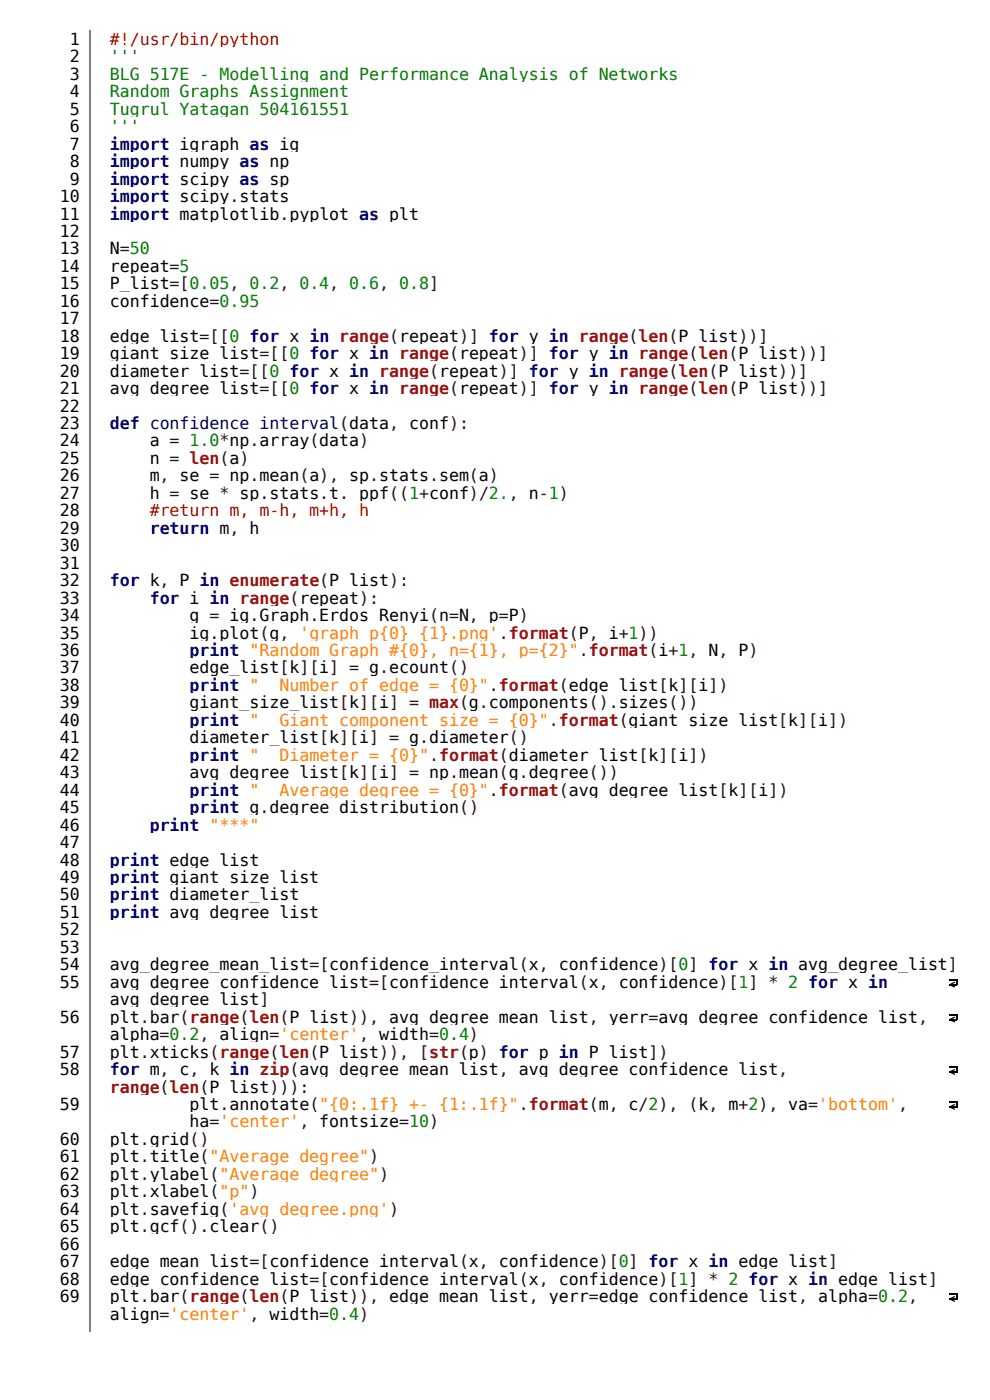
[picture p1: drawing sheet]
<svg xmlns="http://www.w3.org/2000/svg" width="210mm" height="297mm" viewBox="0 0 210 297" stroke-linecap="round" stroke-linejoin="round" font-family="sans-serif">
<path d="M202.5 208.4l-1 .5 1 .5" fill="none" stroke="#000" stroke-width=".26"/>
<path d="M201.3 208.8h1.6v.2h-1.6zM201.3 207.7h1.9v.3h-1.9zM202.9 208h.3v1h-.3z" fill="#000"/>
<g fill="#fff">
<path d="M23.3 210.1h31.7v3.7h-31.7z"/>
<path d="M55 210.1h2.1v3.7h-2.1z"/>
<path d="M57.1 210.1h2.2v3.7h-2.2z"/>
<path d="M59.3 210.1h143.9v3.7h-143.9z"/>
<path d="M12.7 213.8h10.6v3.7h-10.6z"/>
<path d="M23.3 213.8h6.3v3.7h-6.3z"/>
<path d="M29.6 213.8h2.1v3.7h-2.1z"/>
<path d="M31.7 213.8h6.4v3.7h-6.4z"/>
<path d="M38.1 213.8h2.1v3.7h-2.1z"/>
<path d="M40.2 213.8h10.6v3.7h-10.6z"/>
<path d="M50.8 213.8h2.1v3.7h-2.1z"/>
<path d="M52.9 213.8h6.4v3.7h-6.4z"/>
<path d="M59.3 213.8h2.1v3.7h-2.1z"/>
<path d="M61.4 213.8h12.7v3.7h-12.7z"/>
<path d="M74.1 213.8h6.3v3.7h-6.3z"/>
<path d="M80.4 213.8h2.1v3.7h-2.1z"/>
<path d="M82.5 213.8h42.4v3.7h-42.4z"/>
<path d="M124.9 213.8h2.1v3.7h-2.1z"/>
<path d="M127 213.8h2.1v3.7h-2.1z"/>
<path d="M129.1 213.8h8.5v3.7h-8.5z"/>
<path d="M137.6 213.8h2.1v3.7h-2.1z"/>
<path d="M139.7 213.8h55v3.7h-55z"/>
<path d="M194.7 213.8h2.1v3.7h-2.1z"/>
<path d="M196.8 213.8h2.2v3.7h-2.2z"/>
<path d="M199 213.8h2.1v3.7h-2.1z"/>
<path d="M201.1 213.8h2.1v3.7h-2.1z"/>
</g>
<path d="M202.5 215.8l-1 .5 1 .5" fill="none" stroke="#000" stroke-width=".26"/>
<path d="M201.3 216.2h1.6v.2h-1.6zM201.3 215.1h1.9v.3h-1.9zM202.9 215.4h.3v1h-.3z" fill="#000"/>
<g fill="#fff">
<path d="M23.3 217.5h10.6v3.7h-10.6z"/>
<path d="M33.9 217.5h2.1v3.7h-2.1z"/>
<path d="M36 217.5h6.3v3.7h-6.3z"/>
<path d="M42.3 217.5h2.1v3.7h-2.1z"/>
<path d="M44.4 217.5h2.2v3.7h-2.2z"/>
<path d="M46.6 217.5h10.5v3.7h-10.5z"/>
<path d="M57.1 217.5h2.2v3.7h-2.2z"/>
<path d="M59.3 217.5h16.9v3.7h-16.9z"/>
<path d="M76.2 217.5h2.1v3.7h-2.1z"/>
<path d="M78.3 217.5h2.1v3.7h-2.1z"/>
<path d="M80.4 217.5h10.6v3.7h-10.6z"/>
<path d="M91 217.5h2.1v3.7h-2.1z"/>
<path d="M93.1 217.5h6.4v3.7h-6.4z"/>
<path d="M99.5 217.5h2.1v3.7h-2.1z"/>
<path d="M101.6 217.5h2.1v3.7h-2.1z"/>
<path d="M103.7 217.5h99.5v3.7h-99.5z"/>
<path d="M12.7 221.2h10.6v3.7h-10.6z"/>
<path d="M23.3 221.2h6.3v3.7h-6.3z"/>
<path d="M29.6 221.2h2.1v3.7h-2.1z"/>
<path d="M31.7 221.2h12.7v3.7h-12.7z"/>
<path d="M44.4 221.2h2.2v3.7h-2.2z"/>
<path d="M46.6 221.2h10.5v3.7h-10.5z"/>
<path d="M57.1 221.2h2.2v3.7h-2.2z"/>
<path d="M59.3 221.2h6.3v3.7h-6.3z"/>
<path d="M65.6 221.2h2.1v3.7h-2.1z"/>
<path d="M67.7 221.2h12.7v3.7h-12.7z"/>
<path d="M80.4 221.2h6.4v3.7h-6.4z"/>
<path d="M86.8 221.2h2.1v3.7h-2.1z"/>
<path d="M88.9 221.2h2.1v3.7h-2.1z"/>
<path d="M91 221.2h6.4v3.7h-6.4z"/>
<path d="M97.4 221.2h2.1v3.7h-2.1z"/>
<path d="M99.5 221.2h2.1v3.7h-2.1z"/>
<path d="M101.6 221.2h2.1v3.7h-2.1z"/>
<path d="M103.7 221.2h2.1v3.7h-2.1z"/>
<path d="M105.8 221.2h6.4v3.7h-6.4z"/>
<path d="M112.2 221.2h2.1v3.7h-2.1z"/>
<path d="M114.3 221.2h2.1v3.7h-2.1z"/>
<path d="M116.4 221.2h2.1v3.7h-2.1z"/>
<path d="M118.5 221.2h4.3v3.7h-4.3z"/>
<path d="M122.8 221.2h2.1v3.7h-2.1z"/>
<path d="M124.9 221.2h12.7v3.7h-12.7z"/>
<path d="M137.6 221.2h4.2v3.7h-4.2z"/>
<path d="M141.8 221.2h2.1v3.7h-2.1z"/>
<path d="M143.9 221.2h59.3v3.7h-59.3z"/>
<path d="M12.7 224.9h10.6v3.7h-10.6z"/>
<path d="M23.3 224.9h6.3v3.7h-6.3z"/>
<path d="M29.6 224.9h2.1v3.7h-2.1z"/>
<path d="M31.7 224.9h2.2v3.7h-2.2z"/>
<path d="M33.9 224.9h2.1v3.7h-2.1z"/>
<path d="M36 224.9h2.1v3.7h-2.1z"/>
<path d="M38.1 224.9h2.1v3.7h-2.1z"/>
<path d="M40.2 224.9h2.1v3.7h-2.1z"/>
<path d="M42.3 224.9h2.1v3.7h-2.1z"/>
<path d="M44.4 224.9h2.2v3.7h-2.2z"/>
<path d="M46.6 224.9h2.1v3.7h-2.1z"/>
<path d="M48.7 224.9h4.2v3.7h-4.2z"/>
<path d="M52.9 224.9h2.1v3.7h-2.1z"/>
<path d="M55 224.9h6.4v3.7h-6.4z"/>
<path d="M61.4 224.9h2.1v3.7h-2.1z"/>
<path d="M63.5 224.9h42.3v3.7h-42.3z"/>
<path d="M105.8 224.9h2.1v3.7h-2.1z"/>
<path d="M107.9 224.9h2.2v3.7h-2.2z"/>
<path d="M110.1 224.9h55v3.7h-55z"/>
<path d="M165.1 224.9h2.1v3.7h-2.1z"/>
<path d="M167.2 224.9h2.1v3.7h-2.1z"/>
<path d="M169.3 224.9h2.1v3.7h-2.1z"/>
<path d="M171.4 224.9h31.8v3.7h-31.8z"/>
</g>
<path d="M202.5 226.9l-1 .5 1 .5" fill="none" stroke="#000" stroke-width=".26"/>
<path d="M201.3 227.3h1.6v.2h-1.6zM201.3 226.2h1.9v.3h-1.9zM202.9 226.5h.3v1h-.3z" fill="#000"/>
<g fill="#fff">
<path d="M23.3 228.6h10.6v3.7h-10.6z"/>
<path d="M33.9 228.6h2.1v3.7h-2.1z"/>
<path d="M36 228.6h6.3v3.7h-6.3z"/>
<path d="M42.3 228.6h2.1v3.7h-2.1z"/>
<path d="M44.4 228.6h12.7v3.7h-12.7z"/>
<path d="M57.1 228.6h8.5v3.7h-8.5z"/>
<path d="M65.6 228.6h2.1v3.7h-2.1z"/>
<path d="M67.7 228.6h135.5v3.7h-135.5z"/>
<path d="M12.7 232.3h10.6v3.7h-10.6z"/>
<path d="M23.3 232.3h16.9v3.7h-16.9z"/>
<path d="M40.2 232.3h6.4v3.7h-6.4z"/>
<path d="M46.6 232.3h2.1v3.7h-2.1z"/>
<path d="M48.7 232.3h16.9v3.7h-16.9z"/>
<path d="M65.6 232.3h2.1v3.7h-2.1z"/>
<path d="M67.7 232.3h42.4v3.7h-42.4z"/>
<path d="M110.1 232.3h2.1v3.7h-2.1z"/>
<path d="M112.2 232.3h12.7v3.7h-12.7z"/>
<path d="M124.9 232.3h2.1v3.7h-2.1z"/>
<path d="M127 232.3h2.1v3.7h-2.1z"/>
<path d="M129.1 232.3h2.1v3.7h-2.1z"/>
<path d="M131.2 232.3h2.1v3.7h-2.1z"/>
<path d="M133.3 232.3h2.2v3.7h-2.2z"/>
<path d="M135.5 232.3h2.1v3.7h-2.1z"/>
<path d="M137.6 232.3h2.1v3.7h-2.1z"/>
<path d="M139.7 232.3h4.2v3.7h-4.2z"/>
<path d="M143.9 232.3h2.1v3.7h-2.1z"/>
<path d="M146 232.3h2.2v3.7h-2.2z"/>
<path d="M148.2 232.3h2.1v3.7h-2.1z"/>
<path d="M150.3 232.3h2.1v3.7h-2.1z"/>
<path d="M152.4 232.3h2.1v3.7h-2.1z"/>
<path d="M154.5 232.3h2.1v3.7h-2.1z"/>
<path d="M156.6 232.3h2.1v3.7h-2.1z"/>
<path d="M158.7 232.3h2.2v3.7h-2.2z"/>
<path d="M160.9 232.3h4.2v3.7h-4.2z"/>
<path d="M165.1 232.3h2.1v3.7h-2.1z"/>
<path d="M167.2 232.3h4.2v3.7h-4.2z"/>
<path d="M171.4 232.3h2.2v3.7h-2.2z"/>
<path d="M173.6 232.3h16.9v3.7h-16.9z"/>
<path d="M190.5 232.3h2.1v3.7h-2.1z"/>
<path d="M192.6 232.3h2.1v3.7h-2.1z"/>
<path d="M194.7 232.3h2.1v3.7h-2.1z"/>
<path d="M196.8 232.3h6.4v3.7h-6.4z"/>
</g>
<path d="M202.5 234.3l-1 .5 1 .5" fill="none" stroke="#000" stroke-width=".26"/>
<path d="M201.3 234.7h1.6v.2h-1.6zM201.3 233.6h1.9v.3h-1.9zM202.9 233.9h.3v1h-.3z" fill="#000"/>
<g fill="#fff">
<path d="M6.3 236h196.9v3.7h-196.9z"/>
<path d="M40.2 236h4.2v3.7h-4.2z"/>
<path d="M44.4 236h2.2v3.7h-2.2z"/>
<path d="M46.6 236h16.9v3.7h-16.9z"/>
<path d="M63.5 236h2.1v3.7h-2.1z"/>
<path d="M65.6 236h2.1v3.7h-2.1z"/>
<path d="M67.7 236h17v3.7h-17z"/>
<path d="M84.7 236h2.1v3.7h-2.1z"/>
<path d="M86.8 236h4.2v3.7h-4.2z"/>
<path d="M91 236h2.1v3.7h-2.1z"/>
<path d="M93.1 236h2.1v3.7h-2.1z"/>
<path d="M95.2 236h108v3.7h-108z"/>
<path d="M12.7 239.7h10.6v3.7h-10.6z"/>
<path d="M23.3 239.7h6.3v3.7h-6.3z"/>
<path d="M29.6 239.7h2.1v3.7h-2.1z"/>
<path d="M31.7 239.7h8.5v3.7h-8.5z"/>
<path d="M40.2 239.7h4.2v3.7h-4.2z"/>
<path d="M44.4 239.7h2.2v3.7h-2.2z"/>
<path d="M46.6 239.7h156.6v3.7h-156.6z"/>
<path d="M12.7 243.4h10.6v3.7h-10.6z"/>
<path d="M23.3 243.4h6.3v3.7h-6.3z"/>
<path d="M29.6 243.4h2.1v3.7h-2.1z"/>
<path d="M31.7 243.4h10.6v3.7h-10.6z"/>
<path d="M42.3 243.4h2.1v3.7h-2.1z"/>
<path d="M44.4 243.4h33.9v3.7h-33.9z"/>
<path d="M78.3 243.4h2.1v3.7h-2.1z"/>
<path d="M80.4 243.4h2.1v3.7h-2.1z"/>
<path d="M82.5 243.4h120.7v3.7h-120.7z"/>
<path d="M12.7 247.1h10.6v3.7h-10.6z"/>
<path d="M23.3 247.1h6.3v3.7h-6.3z"/>
<path d="M29.6 247.1h2.1v3.7h-2.1z"/>
<path d="M31.7 247.1h12.7v3.7h-12.7z"/>
<path d="M44.4 247.1h2.2v3.7h-2.2z"/>
<path d="M46.6 247.1h33.8v3.7h-33.8z"/>
<path d="M80.4 247.1h2.1v3.7h-2.1z"/>
<path d="M82.5 247.1h2.2v3.7h-2.2z"/>
<path d="M84.7 247.1h118.5v3.7h-118.5z"/>
<path d="M12.7 250.8h10.6v3.7h-10.6z"/>
<path d="M23.3 250.8h6.3v3.7h-6.3z"/>
<path d="M29.6 250.8h2.1v3.7h-2.1z"/>
<path d="M31.7 250.8h12.7v3.7h-12.7z"/>
<path d="M44.4 250.8h2.2v3.7h-2.2z"/>
<path d="M46.6 250.8h6.3v3.7h-6.3z"/>
<path d="M52.9 250.8h2.1v3.7h-2.1z"/>
<path d="M55 250.8h2.1v3.7h-2.1z"/>
<path d="M57.1 250.8h146.1v3.7h-146.1z"/>
<path d="M12.7 254.5h10.6v3.7h-10.6z"/>
<path d="M23.3 254.5h6.3v3.7h-6.3z"/>
<path d="M29.6 254.5h2.1v3.7h-2.1z"/>
<path d="M31.7 254.5h14.9v3.7h-14.9z"/>
<path d="M46.6 254.5h2.1v3.7h-2.1z"/>
<path d="M48.7 254.5h33.8v3.7h-33.8z"/>
<path d="M82.5 254.5h2.2v3.7h-2.2z"/>
<path d="M84.7 254.5h2.1v3.7h-2.1z"/>
<path d="M86.8 254.5h116.4v3.7h-116.4z"/>
<path d="M12.7 258.2h10.6v3.7h-10.6z"/>
<path d="M23.3 258.2h6.3v3.7h-6.3z"/>
<path d="M29.6 258.2h2.1v3.7h-2.1z"/>
<path d="M31.7 258.2h6.4v3.7h-6.4z"/>
<path d="M38.1 258.2h6.3v3.7h-6.3z"/>
<path d="M44.4 258.2h10.6v3.7h-10.6z"/>
<path d="M55 258.2h4.3v3.7h-4.3z"/>
<path d="M59.3 258.2h2.1v3.7h-2.1z"/>
<path d="M61.4 258.2h141.8v3.7h-141.8z"/>
<path d="M12.7 261.9h10.6v3.7h-10.6z"/>
<path d="M23.3 261.9h2.1v3.7h-2.1z"/>
<path d="M25.4 261.9h177.8v3.7h-177.8z"/>
<path d="M12.7 265.6h10.6v3.7h-10.6z"/>
<path d="M23.3 265.6h29.6v3.7h-29.6z"/>
<path d="M52.9 265.6h4.2v3.7h-4.2z"/>
<path d="M57.1 265.6h40.3v3.7h-40.3z"/>
<path d="M97.4 265.6h2.1v3.7h-2.1z"/>
<path d="M99.5 265.6h2.1v3.7h-2.1z"/>
<path d="M101.6 265.6h2.1v3.7h-2.1z"/>
<path d="M103.7 265.6h2.1v3.7h-2.1z"/>
<path d="M105.8 265.6h21.2v3.7h-21.2z"/>
<path d="M127 265.6h4.2v3.7h-4.2z"/>
<path d="M131.2 265.6h2.1v3.7h-2.1z"/>
<path d="M133.3 265.6h2.2v3.7h-2.2z"/>
<path d="M135.5 265.6h2.1v3.7h-2.1z"/>
<path d="M137.6 265.6h6.3v3.7h-6.3z"/>
<path d="M143.9 265.6h2.1v3.7h-2.1z"/>
<path d="M146 265.6h2.2v3.7h-2.2z"/>
<path d="M148.2 265.6h2.1v3.7h-2.1z"/>
<path d="M150.3 265.6h4.2v3.7h-4.2z"/>
<path d="M154.5 265.6h2.1v3.7h-2.1z"/>
<path d="M156.6 265.6h19.1v3.7h-19.1z"/>
<path d="M175.7 265.6h2.1v3.7h-2.1z"/>
<path d="M177.8 265.6h2.1v3.7h-2.1z"/>
<path d="M179.9 265.6h23.3v3.7h-23.3z"/>
<path d="M12.7 269.3h10.6v3.7h-10.6z"/>
<path d="M23.3 269.3h42.3v3.7h-42.3z"/>
<path d="M65.6 269.3h4.2v3.7h-4.2z"/>
<path d="M69.8 269.3h40.3v3.7h-40.3z"/>
<path d="M110.1 269.3h2.1v3.7h-2.1z"/>
<path d="M112.2 269.3h2.1v3.7h-2.1z"/>
<path d="M114.3 269.3h2.1v3.7h-2.1z"/>
<path d="M116.4 269.3h2.1v3.7h-2.1z"/>
<path d="M118.5 269.3h21.2v3.7h-21.2z"/>
<path d="M139.7 269.3h4.2v3.7h-4.2z"/>
<path d="M143.9 269.3h2.1v3.7h-2.1z"/>
<path d="M146 269.3h2.2v3.7h-2.2z"/>
<path d="M148.2 269.3h2.1v3.7h-2.1z"/>
<path d="M150.3 269.3h2.1v3.7h-2.1z"/>
<path d="M152.4 269.3h2.1v3.7h-2.1z"/>
<path d="M154.5 269.3h2.1v3.7h-2.1z"/>
<path d="M156.6 269.3h2.1v3.7h-2.1z"/>
<path d="M158.7 269.3h6.4v3.7h-6.4z"/>
<path d="M165.1 269.3h2.1v3.7h-2.1z"/>
<path d="M167.2 269.3h2.1v3.7h-2.1z"/>
<path d="M169.3 269.3h2.1v3.7h-2.1z"/>
<path d="M171.4 269.3h4.3v3.7h-4.3z"/>
<path d="M175.7 269.3h2.1v3.7h-2.1z"/>
<path d="M177.8 269.3h19v3.7h-19z"/>
<path d="M196.8 269.3h2.2v3.7h-2.2z"/>
<path d="M199 269.3h2.1v3.7h-2.1z"/>
<path d="M201.1 269.3h2.1v3.7h-2.1z"/>
<path d="M12.7 273h10.6v3.8h-10.6z"/>
<path d="M23.3 273h6.3v3.8h-6.3z"/>
<path d="M29.6 273h2.1v3.8h-2.1z"/>
<path d="M31.7 273h6.4v3.8h-6.4z"/>
<path d="M38.1 273h2.1v3.8h-2.1z"/>
<path d="M40.2 273h10.6v3.8h-10.6z"/>
<path d="M50.8 273h2.1v3.8h-2.1z"/>
<path d="M52.9 273h6.4v3.8h-6.4z"/>
<path d="M59.3 273h2.1v3.8h-2.1z"/>
<path d="M61.4 273h12.7v3.8h-12.7z"/>
<path d="M74.1 273h6.3v3.8h-6.3z"/>
<path d="M80.4 273h2.1v3.8h-2.1z"/>
<path d="M82.5 273h29.7v3.8h-29.7z"/>
<path d="M112.2 273h2.1v3.8h-2.1z"/>
<path d="M114.3 273h2.1v3.8h-2.1z"/>
<path d="M116.4 273h8.5v3.8h-8.5z"/>
<path d="M124.9 273h2.1v3.8h-2.1z"/>
<path d="M127 273h42.3v3.8h-42.3z"/>
<path d="M169.3 273h2.1v3.8h-2.1z"/>
<path d="M171.4 273h2.2v3.8h-2.2z"/>
<path d="M173.6 273h10.5v3.8h-10.5z"/>
<path d="M184.1 273h2.2v3.8h-2.2z"/>
<path d="M186.3 273h6.3v3.8h-6.3z"/>
<path d="M192.6 273h2.1v3.8h-2.1z"/>
<path d="M194.7 273h2.1v3.8h-2.1z"/>
<path d="M196.8 273h2.2v3.8h-2.2z"/>
<path d="M199 273h4.2v3.8h-4.2z"/>
</g>
<path d="M202.5 275l-1 .6 1 .5" fill="none" stroke="#000" stroke-width=".26"/>
<path d="M201.3 275.4h1.6v.3h-1.6zM201.3 274.4h1.9v.2h-1.9zM202.9 274.6h.3v1.1h-.3z" fill="#000"/>
<g fill="#fff">
<path d="M23.3 276.8h10.6v3.7h-10.6z"/>
<path d="M33.9 276.8h2.1v3.7h-2.1z"/>
<path d="M36 276.8h16.9v3.7h-16.9z"/>
<path d="M52.9 276.8h2.1v3.7h-2.1z"/>
<path d="M55 276.8h2.1v3.7h-2.1z"/>
<path d="M57.1 276.8h10.6v3.7h-10.6z"/>
<path d="M67.7 276.8h2.1v3.7h-2.1z"/>
<path d="M69.8 276.8h6.4v3.7h-6.4z"/>
<path d="M76.2 276.8h2.1v3.7h-2.1z"/>
<path d="M78.3 276.8h2.1v3.7h-2.1z"/>
<path d="M80.4 276.8h122.8v3.7h-122.8z"/>
</g>
<path d="M19.1 6.3v276.3" fill="none" stroke="#000" stroke-width=".21"/>
<g font-size="3.5">
<text x="14.8" y="9.5">1</text>
<text x="14.8" y="13.2">2</text>
<text x="14.8" y="16.9">3</text>
<text x="14.8" y="20.6">4</text>
<text x="14.8" y="24.3">5</text>
<text x="14.8" y="28">6</text>
<text x="14.8" y="31.8">7</text>
<text x="14.8" y="35.5">8</text>
<text x="38.1" y="31.8">igraph</text>
<text x="38.1" y="35.5">numpy</text>
<text x="57.1" y="35.5">np</text>
<text x="59.3" y="31.8">ig</text>
<text x="14.8" y="39.2">9</text>
<text x="38.1" y="39.2">scipy</text>
<text x="57.1" y="39.2">sp</text>
<text x="12.7" y="42.9">10</text>
<text x="12.7" y="46.6">11</text>
<text x="38.1" y="42.9">scipy</text>
<text x="38.1" y="46.6">matplotlib</text>
<text x="50.8" y="42.9">stats</text>
<text x="61.4" y="46.6">pyplot</text>
<text x="82.5" y="46.6">plt</text>
<text x="12.7" y="50.3">12</text>
<text x="12.7" y="54">13</text>
<text x="23.3" y="54">N</text>
<text x="12.7" y="57.7">14</text>
<text x="23.3" y="57.7">repeat</text>
<text x="12.7" y="61.4">15</text>
<text x="12.7" y="65.1">16</text>
<text x="23.3" y="61.4">P_list</text>
<text x="23.3" y="65.1">confidence</text>
<text x="12.7" y="68.8">17</text>
<text x="12.7" y="72.5">18</text>
<text x="12.7" y="76.2">19</text>
<text x="23.3" y="72.5">edge_list</text>
<text x="23.3" y="76.2">giant_size_list</text>
<text x="61.4" y="72.5">x</text>
<text x="74.1" y="76.2">x</text>
<text x="84.7" y="72.5">repeat</text>
<text x="97.4" y="76.2">repeat</text>
<text x="112.2" y="72.5">y</text>
<text x="124.9" y="76.2">y</text>
<text x="143.9" y="72.5">P_list</text>
<text x="156.6" y="76.2">P_list</text>
<text x="12.7" y="79.9">20</text>
<text x="12.7" y="83.6">21</text>
<text x="23.3" y="79.9">diameter_list</text>
<text x="23.3" y="83.6">avg_degree_list</text>
<text x="69.8" y="79.9">x</text>
<text x="74.1" y="83.6">x</text>
<text x="93.1" y="79.9">repeat</text>
<text x="97.4" y="83.6">repeat</text>
<text x="120.6" y="79.9">y</text>
<text x="124.9" y="83.6">y</text>
<text x="152.4" y="79.9">P_list</text>
<text x="156.6" y="83.6">P_list</text>
<text x="12.7" y="87.3">22</text>
<text x="12.7" y="91">23</text>
<text x="12.7" y="94.7">24</text>
<text x="31.7" y="94.7">a</text>
<text x="48.7" y="94.7">np</text>
<text x="55" y="94.7">array</text>
<text x="67.7" y="94.7">data</text>
<text x="74.1" y="91">data</text>
<text x="86.8" y="91">conf</text>
<text x="12.7" y="98.4">25</text>
<text x="31.7" y="98.4">n</text>
<text x="48.7" y="98.4">a</text>
<text x="12.7" y="102.1">26</text>
<text x="12.7" y="105.8">27</text>
<text x="31.7" y="102.1">m</text>
<text x="31.7" y="105.8">h</text>
<text x="38.1" y="102.1">se</text>
<text x="40.2" y="105.8">se</text>
<text x="48.7" y="102.1">np</text>
<text x="50.8" y="105.8">sp</text>
<text x="55" y="102.1">mean</text>
<text x="57.1" y="105.8">stats</text>
<text x="65.6" y="102.1">a</text>
<text x="69.8" y="105.8">t</text>
<text x="74.1" y="102.1">sp</text>
<text x="74.1" y="105.8">_ppf</text>
<text x="80.4" y="102.1">stats</text>
<text x="91" y="105.8">conf</text>
<text x="93.1" y="102.1">sem</text>
<text x="101.6" y="102.1">a</text>
<text x="112.2" y="105.8">n</text>
<text x="12.7" y="109.5">28</text>
<text x="12.7" y="113.2">29</text>
<text x="46.6" y="113.2">m</text>
<text x="52.9" y="113.2">h</text>
<text x="12.7" y="116.9">30</text>
<text x="12.7" y="120.6">31</text>
<text x="12.7" y="124.4">32</text>
<text x="31.7" y="124.4">k</text>
<text x="38.1" y="124.4">P</text>
<text x="69.8" y="124.4">P_list</text>
<text x="12.7" y="128.1">33</text>
<text x="12.7" y="131.8">34</text>
<text x="40.2" y="128.1">i</text>
<text x="40.2" y="131.8">g</text>
<text x="48.7" y="131.8">ig</text>
<text x="55" y="131.8">Graph</text>
<text x="63.5" y="128.1">repeat</text>
<text x="67.7" y="131.8">Erdos_Renyi</text>
<text x="93.1" y="131.8">n</text>
<text x="97.4" y="131.8">N</text>
<text x="103.7" y="131.8">p</text>
<text x="107.9" y="131.8">P</text>
<text x="12.7" y="135.5">35</text>
<text x="40.2" y="135.5">ig</text>
<text x="46.6" y="135.5">plot</text>
<text x="57.1" y="135.5">g</text>
<text x="122.8" y="135.5">P</text>
<text x="129.1" y="135.5">i</text>
<text x="12.7" y="139.2">36</text>
<text x="12.7" y="142.9">37</text>
<text x="40.2" y="142.9">edge_list</text>
<text x="61.4" y="142.9">k</text>
<text x="67.7" y="142.9">i</text>
<text x="78.3" y="142.9">g</text>
<text x="82.5" y="142.9">ecount</text>
<text x="139.7" y="139.2">i</text>
<text x="150.3" y="139.2">N</text>
<text x="156.6" y="139.2">P</text>
<text x="12.7" y="146.6">38</text>
<text x="120.6" y="146.6">edge_list</text>
<text x="141.8" y="146.6">k</text>
<text x="148.2" y="146.6">i</text>
<text x="12.7" y="150.3">39</text>
<text x="12.7" y="154">40</text>
<text x="40.2" y="150.3">giant_size_list</text>
<text x="74.1" y="150.3">k</text>
<text x="80.4" y="150.3">i</text>
<text x="99.5" y="150.3">g</text>
<text x="103.7" y="150.3">components</text>
<text x="131.2" y="150.3">sizes</text>
<text x="133.3" y="154">giant_size_list</text>
<text x="167.2" y="154">k</text>
<text x="173.6" y="154">i</text>
<text x="12.7" y="157.7">41</text>
<text x="12.7" y="161.4">42</text>
<text x="40.2" y="157.7">diameter_list</text>
<text x="69.8" y="157.7">k</text>
<text x="76.2" y="157.7">i</text>
<text x="86.8" y="157.7">g</text>
<text x="91" y="157.7">diameter</text>
<text x="107.9" y="161.4">diameter_list</text>
<text x="137.6" y="161.4">k</text>
<text x="143.9" y="161.4">i</text>
<text x="12.7" y="165.1">43</text>
<text x="40.2" y="165.1">avg_degree_list</text>
<text x="74.1" y="165.1">k</text>
<text x="80.4" y="165.1">i</text>
<text x="91" y="165.1">np</text>
<text x="97.4" y="165.1">mean</text>
<text x="107.9" y="165.1">g</text>
<text x="112.2" y="165.1">degree</text>
<text x="12.7" y="168.8">44</text>
<text x="12.7" y="172.5">45</text>
<text x="52.9" y="172.5">g</text>
<text x="57.1" y="172.5">degree_distribution</text>
<text x="120.6" y="168.8">avg_degree_list</text>
<text x="154.5" y="168.8">k</text>
<text x="160.9" y="168.8">i</text>
<text x="12.7" y="176.2">46</text>
<text x="12.7" y="179.9">47</text>
<text x="12.7" y="183.6">48</text>
<text x="36" y="183.6">edge_list</text>
<text x="12.7" y="187.3">49</text>
<text x="12.7" y="191">50</text>
<text x="36" y="187.3">giant_size_list</text>
<text x="36" y="191">diameter_list</text>
<text x="12.7" y="194.7">51</text>
<text x="36" y="194.7">avg_degree_list</text>
<text x="12.7" y="198.4">52</text>
<text x="12.7" y="202.1">53</text>
<text x="12.7" y="205.8">54</text>
<text x="12.7" y="209.5">55</text>
<text x="23.3" y="205.8">avg_degree_mean_list</text>
<text x="23.3" y="209.5">avg_degree_confidence_list</text>
<text x="69.8" y="205.8">confidence_interval</text>
<text x="82.5" y="209.5">confidence_interval</text>
<text x="112.2" y="205.8">x</text>
<text x="118.5" y="205.8">confidence</text>
<text x="124.9" y="209.5">x</text>
<text x="131.2" y="209.5">confidence</text>
<text x="158.7" y="205.8">x</text>
<text x="169.3" y="205.8">avg_degree_list</text>
<text x="179.9" y="209.5">x</text>
<text x="23.3" y="213.3">avg_degree_list</text>
<text x="12.7" y="217">56</text>
<text x="23.3" y="217">plt</text>
<text x="23.3" y="220.7">alpha</text>
<text x="31.7" y="217">bar</text>
<text x="46.6" y="220.7">align</text>
<text x="61.4" y="217">P_list</text>
<text x="80.4" y="220.7">width</text>
<text x="82.5" y="217">avg_degree_mean_list</text>
<text x="129.1" y="217">yerr</text>
<text x="139.7" y="217">avg_degree_confidence_list</text>
<text x="12.7" y="224.4">57</text>
<text x="23.3" y="224.4">plt</text>
<text x="31.7" y="224.4">xticks</text>
<text x="67.7" y="224.4">P_list</text>
<text x="99.5" y="224.4">p</text>
<text x="114.3" y="224.4">p</text>
<text x="124.9" y="224.4">P_list</text>
<text x="12.7" y="228.1">58</text>
<text x="31.7" y="228.1">m</text>
<text x="38.1" y="228.1">c</text>
<text x="44.4" y="228.1">k</text>
<text x="44.4" y="231.8">P_list</text>
<text x="63.5" y="228.1">avg_degree_mean_list</text>
<text x="110.1" y="228.1">avg_degree_confidence_list</text>
<text x="12.7" y="235.5">59</text>
<text x="40.2" y="235.5">plt</text>
<text x="40.2" y="239.2">ha</text>
<text x="48.7" y="235.5">annotate</text>
<text x="67.7" y="239.2">fontsize</text>
<text x="127" y="235.5">m</text>
<text x="133.3" y="235.5">c</text>
<text x="148.2" y="235.5">k</text>
<text x="154.5" y="235.5">m</text>
<text x="167.2" y="235.5">va</text>
<text x="12.7" y="242.9">60</text>
<text x="23.3" y="242.9">plt</text>
<text x="31.7" y="242.9">grid</text>
<text x="12.7" y="246.6">61</text>
<text x="12.7" y="250.3">62</text>
<text x="23.3" y="246.6">plt</text>
<text x="23.3" y="250.3">plt</text>
<text x="31.7" y="246.6">title</text>
<text x="31.7" y="250.3">ylabel</text>
<text x="12.7" y="254">63</text>
<text x="12.7" y="257.7">64</text>
<text x="23.3" y="254">plt</text>
<text x="23.3" y="257.7">plt</text>
<text x="31.7" y="254">xlabel</text>
<text x="31.7" y="257.7">savefig</text>
<text x="12.7" y="261.4">65</text>
<text x="23.3" y="261.4">plt</text>
<text x="31.7" y="261.4">gcf</text>
<text x="44.4" y="261.4">clear</text>
<text x="12.7" y="265.1">66</text>
<text x="12.7" y="268.8">67</text>
<text x="23.3" y="268.8">edge_mean_list</text>
<text x="57.1" y="268.8">confidence_interval</text>
<text x="99.5" y="268.8">x</text>
<text x="105.8" y="268.8">confidence</text>
<text x="146" y="268.8">x</text>
<text x="156.6" y="268.8">edge_list</text>
<text x="12.7" y="272.5">68</text>
<text x="23.3" y="272.5">edge_confidence_list</text>
<text x="69.8" y="272.5">confidence_interval</text>
<text x="112.2" y="272.5">x</text>
<text x="118.5" y="272.5">confidence</text>
<text x="167.2" y="272.5">x</text>
<text x="177.8" y="272.5">edge_list</text>
<text x="12.7" y="276.2">69</text>
<text x="23.3" y="276.2">plt</text>
<text x="23.3" y="279.9">align</text>
<text x="31.7" y="276.2">bar</text>
<text x="57.1" y="279.9">width</text>
<text x="61.4" y="276.2">P_list</text>
<text x="82.5" y="276.2">edge_mean_list</text>
<text x="116.4" y="276.2">yerr</text>
<text x="127" y="276.2">edge_confidence_list</text>
<text x="173.6" y="276.2">alpha</text>
</g>
<g font-size="3.5" fill="#d00000">
<text x="23.3" y="9.5">#!/usr/bin/python</text>
<text x="31.7" y="109.5">#return m, m-h, m+h, h</text>
</g>
<g font-size="3.5" fill="#008000">
<text x="23.3" y="13.2">'''</text>
<text x="23.3" y="16.9">BLG 517E - Modelling and Performance Analysis of Networks</text>
<text x="23.3" y="20.6">Random Graphs Assignment</text>
<text x="23.3" y="24.3">Tugrul Yatagan 504161551</text>
<text x="23.3" y="28">'''</text>
</g>
<g font-size="3.5" fill="#00007f">
<text x="23.3" y="31.8">import</text>
<text x="23.3" y="35.5">import</text>
<text x="50.8" y="35.5">as</text>
<text x="52.9" y="31.8">as</text>
<text x="23.3" y="39.2">import</text>
<text x="50.8" y="39.2">as</text>
<text x="23.3" y="42.9">import</text>
<text x="23.3" y="46.6">import</text>
<text x="76.2" y="46.6">as</text>
<text x="52.9" y="72.5">for</text>
<text x="65.6" y="72.5">in</text>
<text x="65.6" y="76.2">for</text>
<text x="78.3" y="76.2">in</text>
<text x="103.7" y="72.5">for</text>
<text x="116.4" y="72.5">in</text>
<text x="116.4" y="76.2">for</text>
<text x="129.1" y="76.2">in</text>
<text x="61.4" y="79.9">for</text>
<text x="65.6" y="83.6">for</text>
<text x="74.1" y="79.9">in</text>
<text x="78.3" y="83.6">in</text>
<text x="112.2" y="79.9">for</text>
<text x="116.4" y="83.6">for</text>
<text x="124.9" y="79.9">in</text>
<text x="129.1" y="83.6">in</text>
<text x="23.3" y="91">def</text>
<text x="31.7" y="113.2">return</text>
<text x="23.3" y="124.4">for</text>
<text x="42.3" y="124.4">in</text>
<text x="31.7" y="128.1">for</text>
<text x="44.4" y="128.1">in</text>
<text x="40.2" y="139.2">print</text>
<text x="40.2" y="146.6">print</text>
<text x="40.2" y="154">print</text>
<text x="40.2" y="161.4">print</text>
<text x="40.2" y="168.8">print</text>
<text x="40.2" y="172.5">print</text>
<text x="31.7" y="176.2">print</text>
<text x="23.3" y="183.6">print</text>
<text x="23.3" y="187.3">print</text>
<text x="23.3" y="191">print</text>
<text x="23.3" y="194.7">print</text>
<text x="150.3" y="205.8">for</text>
<text x="163" y="205.8">in</text>
<text x="171.4" y="209.5">for</text>
<text x="184.1" y="209.5">in</text>
<text x="105.8" y="224.4">for</text>
<text x="118.5" y="224.4">in</text>
<text x="23.3" y="228.1">for</text>
<text x="48.7" y="228.1">in</text>
<text x="137.6" y="268.8">for</text>
<text x="150.3" y="268.8">in</text>
<text x="158.7" y="272.5">for</text>
<text x="171.4" y="272.5">in</text>
</g>
<g font-size="3.5" fill="#301010">
<text x="48.7" y="42.9">.</text>
<text x="59.3" y="46.6">.</text>
<text x="25.4" y="54">=</text>
<text x="36" y="57.7">=</text>
<text x="36" y="61.4">=[</text>
<text x="44.4" y="65.1">=</text>
<text x="48.7" y="61.4">,</text>
<text x="59.3" y="61.4">,</text>
<text x="69.8" y="61.4">,</text>
<text x="80.4" y="61.4">,</text>
<text x="91" y="61.4">]</text>
<text x="42.3" y="72.5">=[[</text>
<text x="55" y="76.2">=[[</text>
<text x="82.5" y="72.5">(</text>
<text x="95.2" y="76.2">(</text>
<text x="97.4" y="72.5">)]</text>
<text x="110.1" y="76.2">)]</text>
<text x="133.3" y="72.5">(</text>
<text x="141.8" y="72.5">(</text>
<text x="146" y="76.2">(</text>
<text x="154.5" y="76.2">(</text>
<text x="156.6" y="72.5">))]</text>
<text x="169.3" y="76.2">))]</text>
<text x="50.8" y="79.9">=[[</text>
<text x="55" y="83.6">=[[</text>
<text x="91" y="79.9">(</text>
<text x="95.2" y="83.6">(</text>
<text x="105.8" y="79.9">)]</text>
<text x="110.1" y="83.6">)]</text>
<text x="141.8" y="79.9">(</text>
<text x="146" y="83.6">(</text>
<text x="150.3" y="79.9">(</text>
<text x="154.5" y="83.6">(</text>
<text x="165.1" y="79.9">))]</text>
<text x="169.3" y="83.6">))]</text>
<text x="36" y="94.7">=</text>
<text x="46.6" y="94.7">*</text>
<text x="52.9" y="94.7">.</text>
<text x="65.6" y="94.7">(</text>
<text x="72" y="91">(</text>
<text x="76.2" y="94.7">)</text>
<text x="82.5" y="91">,</text>
<text x="95.2" y="91">):</text>
<text x="36" y="98.4">=</text>
<text x="46.6" y="98.4">(</text>
<text x="50.8" y="98.4">)</text>
<text x="33.9" y="102.1">,</text>
<text x="36" y="105.8">=</text>
<text x="44.4" y="102.1">=</text>
<text x="46.6" y="105.8">*</text>
<text x="52.9" y="102.1">.</text>
<text x="55" y="105.8">.</text>
<text x="63.5" y="102.1">(</text>
<text x="67.7" y="102.1">),</text>
<text x="67.7" y="105.8">.</text>
<text x="72" y="105.8">.</text>
<text x="78.3" y="102.1">.</text>
<text x="82.5" y="105.8">((</text>
<text x="88.9" y="105.8">+</text>
<text x="91" y="102.1">.</text>
<text x="99.5" y="102.1">(</text>
<text x="99.5" y="105.8">)/</text>
<text x="103.7" y="102.1">)</text>
<text x="107.9" y="105.8">,</text>
<text x="114.3" y="105.8">-</text>
<text x="118.5" y="105.8">)</text>
<text x="48.7" y="113.2">,</text>
<text x="33.9" y="124.4">,</text>
<text x="67.7" y="124.4">(</text>
<text x="82.5" y="124.4">):</text>
<text x="44.4" y="131.8">=</text>
<text x="52.9" y="131.8">.</text>
<text x="61.4" y="128.1">(</text>
<text x="65.6" y="131.8">.</text>
<text x="76.2" y="128.1">):</text>
<text x="91" y="131.8">(</text>
<text x="95.2" y="131.8">=</text>
<text x="99.5" y="131.8">,</text>
<text x="105.8" y="131.8">=</text>
<text x="110.1" y="131.8">)</text>
<text x="44.4" y="135.5">.</text>
<text x="55" y="135.5">(</text>
<text x="59.3" y="135.5">,</text>
<text x="105.8" y="135.5">.</text>
<text x="120.6" y="135.5">(</text>
<text x="124.9" y="135.5">,</text>
<text x="131.2" y="135.5">+</text>
<text x="135.5" y="135.5">))</text>
<text x="59.3" y="142.9">[</text>
<text x="63.5" y="142.9">][</text>
<text x="69.8" y="142.9">] =</text>
<text x="80.4" y="142.9">.</text>
<text x="95.2" y="142.9">()</text>
<text x="122.8" y="139.2">.</text>
<text x="137.6" y="139.2">(</text>
<text x="141.8" y="139.2">+</text>
<text x="146" y="139.2">,</text>
<text x="152.4" y="139.2">,</text>
<text x="158.7" y="139.2">)</text>
<text x="103.7" y="146.6">.</text>
<text x="118.5" y="146.6">(</text>
<text x="139.7" y="146.6">[</text>
<text x="143.9" y="146.6">][</text>
<text x="150.3" y="146.6">])</text>
<text x="72" y="150.3">[</text>
<text x="76.2" y="150.3">][</text>
<text x="82.5" y="150.3">] =</text>
<text x="97.4" y="150.3">(</text>
<text x="101.6" y="150.3">.</text>
<text x="116.4" y="154">.</text>
<text x="124.9" y="150.3">().</text>
<text x="131.2" y="154">(</text>
<text x="141.8" y="150.3">())</text>
<text x="165.1" y="154">[</text>
<text x="169.3" y="154">][</text>
<text x="175.7" y="154">])</text>
<text x="67.7" y="157.7">[</text>
<text x="72" y="157.7">][</text>
<text x="78.3" y="157.7">] =</text>
<text x="88.9" y="157.7">.</text>
<text x="91" y="161.4">.</text>
<text x="105.8" y="161.4">(</text>
<text x="107.9" y="157.7">()</text>
<text x="135.5" y="161.4">[</text>
<text x="139.7" y="161.4">][</text>
<text x="146" y="161.4">])</text>
<text x="72" y="165.1">[</text>
<text x="76.2" y="165.1">][</text>
<text x="82.5" y="165.1">] =</text>
<text x="95.2" y="165.1">.</text>
<text x="105.8" y="165.1">(</text>
<text x="110.1" y="165.1">.</text>
<text x="124.9" y="165.1">())</text>
<text x="55" y="172.5">.</text>
<text x="97.4" y="172.5">()</text>
<text x="103.7" y="168.8">.</text>
<text x="118.5" y="168.8">(</text>
<text x="152.4" y="168.8">[</text>
<text x="156.6" y="168.8">][</text>
<text x="163" y="168.8">])</text>
<text x="65.6" y="205.8">=[</text>
<text x="78.3" y="209.5">=[</text>
<text x="110.1" y="205.8">(</text>
<text x="114.3" y="205.8">,</text>
<text x="122.8" y="209.5">(</text>
<text x="127" y="209.5">,</text>
<text x="139.7" y="205.8">)[</text>
<text x="146" y="205.8">]</text>
<text x="152.4" y="209.5">)[</text>
<text x="158.7" y="209.5">] *</text>
<text x="201.1" y="205.8">]</text>
<text x="55" y="213.3">]</text>
<text x="29.6" y="217">.</text>
<text x="33.9" y="220.7">=</text>
<text x="38.1" y="217">(</text>
<text x="42.3" y="220.7">,</text>
<text x="50.8" y="217">(</text>
<text x="57.1" y="220.7">=</text>
<text x="59.3" y="217">(</text>
<text x="74.1" y="217">)),</text>
<text x="76.2" y="220.7">,</text>
<text x="91" y="220.7">=</text>
<text x="99.5" y="220.7">)</text>
<text x="124.9" y="217">,</text>
<text x="137.6" y="217">=</text>
<text x="194.7" y="217">,</text>
<text x="29.6" y="224.4">.</text>
<text x="44.4" y="224.4">(</text>
<text x="57.1" y="224.4">(</text>
<text x="65.6" y="224.4">(</text>
<text x="80.4" y="224.4">)), [</text>
<text x="97.4" y="224.4">(</text>
<text x="101.6" y="224.4">)</text>
<text x="137.6" y="224.4">])</text>
<text x="33.9" y="228.1">,</text>
<text x="33.9" y="231.8">(</text>
<text x="40.2" y="228.1">,</text>
<text x="42.3" y="231.8">(</text>
<text x="57.1" y="231.8">))):</text>
<text x="61.4" y="228.1">(</text>
<text x="105.8" y="228.1">,</text>
<text x="165.1" y="228.1">,</text>
<text x="44.4" y="239.2">=</text>
<text x="46.6" y="235.5">.</text>
<text x="63.5" y="239.2">,</text>
<text x="65.6" y="235.5">(</text>
<text x="84.7" y="239.2">=</text>
<text x="91" y="239.2">)</text>
<text x="110.1" y="235.5">.</text>
<text x="124.9" y="235.5">(</text>
<text x="129.1" y="235.5">,</text>
<text x="135.5" y="235.5">/</text>
<text x="139.7" y="235.5">), (</text>
<text x="150.3" y="235.5">,</text>
<text x="156.6" y="235.5">+</text>
<text x="160.9" y="235.5">),</text>
<text x="171.4" y="235.5">=</text>
<text x="190.5" y="235.5">,</text>
<text x="29.6" y="242.9">.</text>
<text x="40.2" y="242.9">()</text>
<text x="29.6" y="246.6">.</text>
<text x="29.6" y="250.3">.</text>
<text x="42.3" y="246.6">(</text>
<text x="44.4" y="250.3">(</text>
<text x="78.3" y="246.6">)</text>
<text x="80.4" y="250.3">)</text>
<text x="29.6" y="254">.</text>
<text x="29.6" y="257.7">.</text>
<text x="44.4" y="254">(</text>
<text x="46.6" y="257.7">(</text>
<text x="52.9" y="254">)</text>
<text x="82.5" y="257.7">)</text>
<text x="29.6" y="261.4">.</text>
<text x="38.1" y="261.4">().</text>
<text x="55" y="261.4">()</text>
<text x="52.9" y="268.8">=[</text>
<text x="97.4" y="268.8">(</text>
<text x="101.6" y="268.8">,</text>
<text x="127" y="268.8">)[</text>
<text x="133.3" y="268.8">]</text>
<text x="175.7" y="268.8">]</text>
<text x="65.6" y="272.5">=[</text>
<text x="110.1" y="272.5">(</text>
<text x="114.3" y="272.5">,</text>
<text x="139.7" y="272.5">)[</text>
<text x="146" y="272.5">] *</text>
<text x="196.8" y="272.5">]</text>
<text x="29.6" y="276.2">.</text>
<text x="33.9" y="279.9">=</text>
<text x="38.1" y="276.2">(</text>
<text x="50.8" y="276.2">(</text>
<text x="52.9" y="279.9">,</text>
<text x="59.3" y="276.2">(</text>
<text x="67.7" y="279.9">=</text>
<text x="74.1" y="276.2">)),</text>
<text x="76.2" y="279.9">)</text>
<text x="112.2" y="276.2">,</text>
<text x="124.9" y="276.2">=</text>
<text x="169.3" y="276.2">,</text>
<text x="184.1" y="276.2">=</text>
<text x="192.6" y="276.2">,</text>
</g>
<g font-size="3.5" fill="#007f00">
<text x="27.5" y="54">50</text>
<text x="38.1" y="57.7">5</text>
<text x="40.2" y="61.4">0.05</text>
<text x="46.6" y="65.1">0.95</text>
<text x="52.9" y="61.4">0.2</text>
<text x="63.5" y="61.4">0.4</text>
<text x="74.1" y="61.4">0.6</text>
<text x="84.7" y="61.4">0.8</text>
<text x="48.7" y="72.5">0</text>
<text x="61.4" y="76.2">0</text>
<text x="57.1" y="79.9">0</text>
<text x="61.4" y="83.6">0</text>
<text x="40.2" y="94.7">1.0</text>
<text x="86.8" y="105.8">1</text>
<text x="103.7" y="105.8">2.</text>
<text x="116.4" y="105.8">1</text>
<text x="133.3" y="135.5">1</text>
<text x="143.9" y="139.2">1</text>
<text x="143.9" y="205.8">0</text>
<text x="156.6" y="209.5">1</text>
<text x="167.2" y="209.5">2</text>
<text x="36" y="220.7">0.2</text>
<text x="93.1" y="220.7">0.4</text>
<text x="86.8" y="239.2">10</text>
<text x="137.6" y="235.5">2</text>
<text x="158.7" y="235.5">2</text>
<text x="131.2" y="268.8">0</text>
<text x="143.9" y="272.5">1</text>
<text x="154.5" y="272.5">2</text>
<text x="69.8" y="279.9">0.4</text>
<text x="186.3" y="276.2">0.2</text>
</g>
<g font-size="3.5" fill="#911">
<text x="72" y="72.5">range</text>
<text x="84.7" y="76.2">range</text>
<text x="122.8" y="72.5">range</text>
<text x="135.5" y="72.5">len</text>
<text x="135.5" y="76.2">range</text>
<text x="148.2" y="76.2">len</text>
<text x="80.4" y="79.9">range</text>
<text x="84.7" y="83.6">range</text>
<text x="131.2" y="79.9">range</text>
<text x="135.5" y="83.6">range</text>
<text x="143.9" y="79.9">len</text>
<text x="148.2" y="83.6">len</text>
<text x="40.2" y="98.4">len</text>
<text x="48.7" y="124.4">enumerate</text>
<text x="50.8" y="128.1">range</text>
<text x="107.9" y="135.5">format</text>
<text x="124.9" y="139.2">format</text>
<text x="105.8" y="146.6">format</text>
<text x="91" y="150.3">max</text>
<text x="118.5" y="154">format</text>
<text x="93.1" y="161.4">format</text>
<text x="105.8" y="168.8">format</text>
<text x="40.2" y="217">range</text>
<text x="52.9" y="217">len</text>
<text x="46.6" y="224.4">range</text>
<text x="59.3" y="224.4">len</text>
<text x="91" y="224.4">str</text>
<text x="23.3" y="231.8">range</text>
<text x="36" y="231.8">len</text>
<text x="55" y="228.1">zip</text>
<text x="112.2" y="235.5">format</text>
<text x="40.2" y="276.2">range</text>
<text x="52.9" y="276.2">len</text>
</g>
<text font-size="3.5" fill="#000080" x="31.7" y="91">confidence_interval</text>
<g font-size="3.5" fill="#ff8000">
<text x="63.5" y="135.5">'graph_p{0}_{1}.png'</text>
<text x="52.9" y="139.2">&quot;Random Graph #{0}, n={1}, p={2}&quot;</text>
<text x="52.9" y="146.6">&quot;</text>
<text x="59.3" y="146.6">Number of edge = {0}&quot;</text>
<text x="52.9" y="154">&quot;</text>
<text x="59.3" y="154">Giant component size = {0}&quot;</text>
<text x="52.9" y="161.4">&quot;</text>
<text x="59.3" y="161.4">Diameter = {0}&quot;</text>
<text x="52.9" y="168.8">&quot;</text>
<text x="59.3" y="168.8">Average degree = {0}&quot;</text>
<text x="44.4" y="176.2">&quot;***&quot;</text>
<text x="59.3" y="220.7">'center'</text>
<text x="46.6" y="239.2">'center'</text>
<text x="67.7" y="235.5">&quot;{0:.1f} +- {1:.1f}&quot;</text>
<text x="173.6" y="235.5">'bottom'</text>
<text x="44.4" y="246.6">&quot;Average degree&quot;</text>
<text x="46.6" y="250.3">&quot;Average degree&quot;</text>
<text x="46.6" y="254">&quot;p&quot;</text>
<text x="48.7" y="257.7">'avg_degree.png'</text>
<text x="36" y="279.9">'center'</text>
</g>
</svg>
